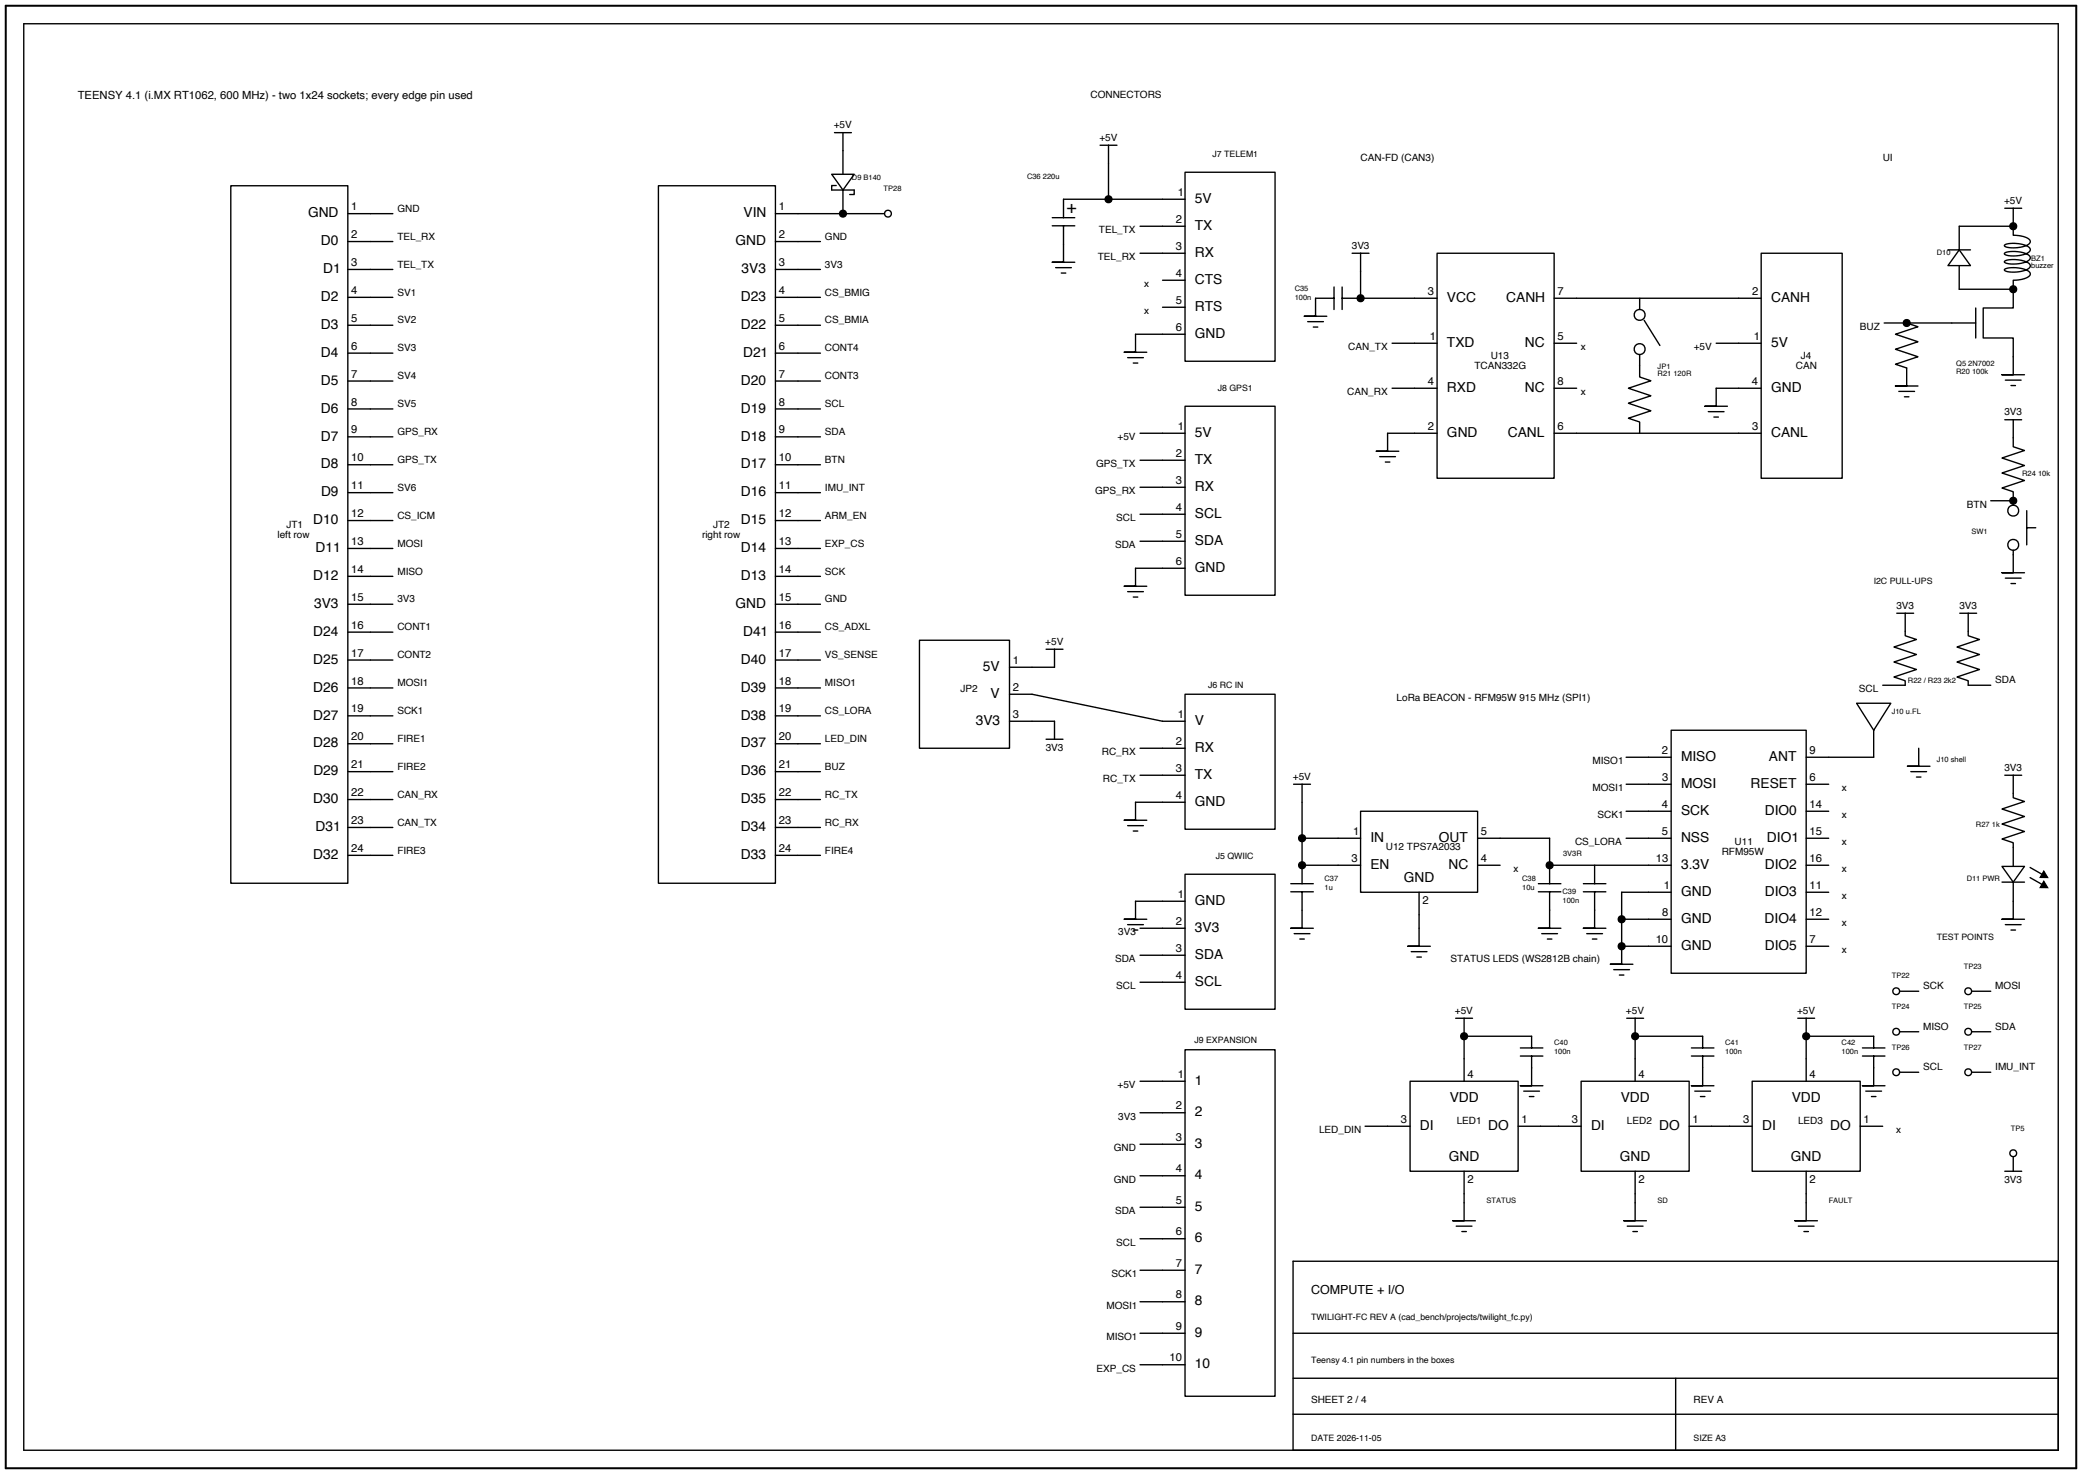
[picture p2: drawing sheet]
<svg xmlns="http://www.w3.org/2000/svg" width="587mm" height="416mm" viewBox="0 0 587 416" stroke-linecap="round" stroke-linejoin="round" font-family="sans-serif">
<g fill="none" stroke="#000" stroke-width=".39">
<path d="M6.7 6.7h574v402.6h-574zM235.5 37.4h4.7M237.8 37.4v11.8M65.1 52.4h33v196.9h-33zM185.8 52.4h33v196.9h-33zM234.7 49.2h6.3l-3.2 4.4zM235.9 52.4h-1.2v1.2h6.3v1.3h-1.3M237.8 53.6v6.7M310.4 41h4.8M312.8 41v15.2M334.4 48.6h25.4v53.4h-25.4zM334.4 56.2h-34.3v5.2"/>
<path d="M565.7 58.8h4.7M568 58.8v5.1M98.1 76h12.7M98.1 68.2h12.7M98.1 60.3h12.7M218.8 76h12.7M218.8 68.2h12.7M218.8 60.3h31.7M296.9 61.4h6.3M296.9 63.7h6.3M297.9 75.5h4.4M299.4 77.1h1.3"/>
<path d="M300.1 63.7v10.3h-3.2h6.3M321.7 71.5h12.7M321.7 63.9h12.7M328 79.1h6.4M381.5 71.5h4.8M383.9 71.5v12.7M405.5 71.5h33v63.5h-33zM496.9 71.5h22.9v63.5h-22.9zM549.6 70.5h6.4M552.8 70.5l3.2 4.5h-6.4zM552.8 75v6.6h15.2M568 63.9v2.5h.6a5.5 5.5 0 0 1 4.2 1.5 1.66 1.66 0 0 1-1.7 1.6l-2.5 .4a3.2 3.2 0 0 1-3.1-.6 7.2 7.2 0 0 1 6-.1 1.3 1.3 0 0 1 1.3 1.6 8 8 0 0 1-7 1.1l-.2-.2a1.44 1.44 0 0 1 1.7-.7h1a5.1 5.1 0 0 1 4.6 1.6 2.02 2.02 0 0 1-2 1.6l-2.6 .3a3.6 3.6 0 0 1-2.8-.6 5 5 0 0 1 4.3-.5 3.1 3.1 0 0 1 3.1 1.7 3.7 3.7 0 0 1-3.4 1.6l-1.1 .1a4 4 0 0 1-2.9-.6 4.6 4.6 0 0 1 4.1-.6 3.4 3.4 0 0 1 3.3 1.7 3.4 3.4 0 0 1-3.3 1.7l-1.6 .1v2.5"/>
<path d="M568 63.9h-15.2v6.6M98.1 99.7h12.7M98.1 91.8h12.7M98.1 83.9h12.7M218.8 99.7h12.7M218.8 91.8h12.7M218.8 83.9h12.7M328 86.7h6.4M334.4 94.3h-14v5.1h-3.2h6.4M369 90.8h4.4M370.6 92.3h1.2M376.4 84.2h-5.2v5.1h-3.2h6.4"/>
<path d="M376.4 81v6.3M378.7 84.2h26.8M378.7 81v6.3M392.8 96.9h12.7M438.5 96.9h6.4M438.5 84.2h58.4M462.6 84.2v3.1M463.9 90.4l4.4 7.1M484.2 96.9h12.7M531.6 91.2h25.9M538 91.2l3.2 1-6.4 2.1 6.4 2.1-6.4 2.2 6.4 2.1-6.4 2.1 3.2 1.1v5h-3.2h6.4M557.5 86.9v8.5"/>
<path d="M568 81.6v5.3h-8.4v8.5h8.4v10.4h-3.1h6.3M98.1 115.4h12.7M98.1 107.5h12.7M218.8 115.4h12.7M218.8 107.5h12.7M318.2 100.9h4.4M319.8 102.5h1.2M334.4 114.7h25.4v53.3h-25.4zM392.8 109.6h12.7M438.5 109.6h6.4M462.6 100v6.4l3.2 1.1-6.3 2.1 6.3 2.1-6.3 2.1 6.3 2.1-6.3 2.1 3.1 1.1v3.2M482 116.2h4.4"/>
<path d="M483.6 117.7h1.3M496.9 109.6h-12.7v5.1h-3.2h6.4M535.8 110.5h4.4M537.3 112h1.3M565.7 118.5h4.7M565.8 107.3h4.5M567.4 108.8h1.3M568 118.5v7.6l3.2 1-6.3 2.2 6.3 2.1-6.3 2.1 6.3 2.1-6.3 2.1 3.1 1.1v2.5M98.1 139h12.7M98.1 131.2h12.7M98.1 123.3h12.7M218.8 139h12.7"/>
<path d="M218.8 131.2h12.7M218.8 123.3h12.7M321.7 137.5h12.7M321.7 129.9h12.7M321.7 122.3h12.7M389.3 128.9h4.4M390.9 130.4h1.2M405.5 122.3h-14v5.1h-3.2h6.4M438.5 122.3h58.4M98.1 154.8h12.7M98.1 146.9h12.7M218.8 154.8h12.7"/>
<path d="M218.8 146.9h12.7M321.7 152.8h12.7M321.7 145.1h12.7M561.7 141.3h6.3M568 155.3v6.3h-3.1h6.3M568 141.3v1.3M571.9 144.1v9.7M571.9 148.9h2.5M98.1 178.4h12.7M98.1 170.5h12.7M98.1 162.7h12.7M218.8 178.4h12.7"/>
<path d="M218.8 170.5h12.7M218.8 162.7h12.7M318.2 167h4.4M319.8 168.5h1.2M334.4 160.4h-14v5.1h-3.2h6.4M535.2 173.1h4.7M537.6 173.1v6.3l3.1 1.1-6.3 2.1 6.3 2.1-6.3 2.1 6.3 2.1-6.3 2.2 3.2 1v1.3h-6.4M553 173.1h4.7M555.3 173.1v6.3l3.2 1.1-6.3 2.1 6.3 2.1-6.3 2.1 6.3 2.1-6.3 2.2 3.1 1v1.3h6.4M565.8 163.2h4.5M567.4 164.7h1.3M98.1 194.2h12.7"/>
<path d="M98.1 186.3h12.7M218.8 194.2h12.7M218.8 186.3h12.7M259.4 180.7h25.4v30.5h-25.4zM284.8 195.9h6.4l36.8 7.7h6.4M295.2 183.2h4.7M297.5 183.2v5.1h-12.7M334.4 195.9h25.4v38.1h-25.4zM98.1 217.8h12.7M98.1 209.9h12.7M98.1 202h12.7M218.8 217.8h12.7"/>
<path d="M218.8 209.9h12.7M218.8 202h12.7M284.8 203.6h12.7v5M295.2 208.6h4.7M321.7 218.8h12.7M321.7 211.2h12.7M458.8 213.7h12.7M471.5 206.1h38.1v68.6h-38.1zM528.7 206.1l4.8-7.6h-9.7l4.9 7.6v7.6h-19.1M539.2 217.8h4.4M540.7 219.3h1.3M541.4 211.2v5.1h-3.2h6.3"/>
<path d="M565.7 218.8h4.7M568 218.8v6.3l3.2 1.1-6.3 2.1 6.3 2.1-6.3 2.2 6.3 2.1-6.3 2.1 3.1 1v6.7M98.1 233.5h12.7M98.1 225.7h12.7M218.8 233.5h12.7M218.8 225.7h12.7M318.2 233h4.4M319.8 234.5h1.2M334.4 226.4h-14v5.1h-3.2h6.4M365 221.3h4.8M367.4 236.6h16.5M367.4 221.3v28.1"/>
<path d="M383.9 229h33v22.8h-33zM416.9 236.6h20.3v12.8M458.8 236.6h12.7M458.8 229h12.7M458.8 221.3h12.7M509.6 236.6h6.4M509.6 229h6.4M509.6 221.3h6.4M98.1 241.4h12.7M218.8 241.4h12.7M334.4 246.7h25.4v38.1h-25.4zM334.4 254.4h-14v5h-3.2h6.4"/>
<path d="M364.2 249.4h6.4M364.2 251.7h6.4M367.4 251.7v10.3h-3.2h6.4M367.4 244.2h16.5M400.4 251.8v15.3h-3.2h6.4M416.9 244.2h6.4M434.1 249.4h6.3M434.1 251.7h6.3M437.2 251.7v10.3h-3.1h6.3M437.2 244.2h34.3M446.8 249.4h6.3M446.8 251.7h6.3"/>
<path d="M449.9 251.7v10.3h-3.1h6.3M449.9 244.2v5.2M457.6 259.4h13.9M471.5 251.8h-13.9v15.3M509.6 259.4h6.4M509.6 251.8h6.4M509.6 244.2h6.4M564.9 244.5h6.3l-3.2 4.5zM564.9 249h6.3M568 249v10.4h-3.1h6.3M572.8 247.7l3.4 1.9M572.8 244.8l3.4 1.9"/>
<path d="M318.2 261h4.4M319.8 262.5h1.2M321.7 277.2h12.7M321.7 269.6h12.7M321.7 262h12.7M365.2 263.5h4.4M366.7 265h1.3M398.2 268.6h4.4M399.8 270.1h1.2M435 263.5h4.5M436.6 265h1.3M447.7 263.5h4.5"/>
<path d="M449.3 265h1.3M455.3 273.7h4.5M456.9 275.2h1.3M457.6 267.1v5h-3.2h6.3M457.6 267.1h13.9M509.6 267.1h6.4M535 279.8h6.4M555.3 279.8h6.4M565.8 261h4.5M567.4 262.5h1.3M334.4 296.3h25.4v97.8h-25.4zM410.7 287.4h4.8"/>
<path d="M413.1 287.4v17.8M413.1 292.5h19.1v3.3M429 295.8h6.3M429 298h6.3M432.2 298v8.4h-3.2h6.3M459 287.4h4.7M461.4 292.5h19v3.3M461.4 287.4v17.8M477.2 295.8h6.4M477.2 298h6.4M480.4 298v8.4h-3.2h6.4M507.2 287.4h4.8"/>
<path d="M509.6 292.5h19.1v3.3M509.6 287.4v17.8M525.5 295.8h6.3M525.5 298h6.3M528.7 298v8.4h-3.2h6.3M535 291.2h6.4M555.3 291.2h6.4M321.7 314h12.7M321.7 305.2h12.7M385.2 317.9h12.7M397.9 305.2h30.4v25.4h-30.4zM428.3 317.9h17.8"/>
<path d="M429.9 307.9h4.5M431.5 309.5h1.3M446.1 305.2h30.5v25.4h-30.5zM476.6 317.9h17.8M478.2 307.9h4.4M479.8 309.5h1.2M494.4 305.2h30.5v25.4h-30.5zM524.9 317.9h6.3M526.5 307.9h4.4M528 309.5h1.3M535 302.6h6.4M555.3 302.6h6.4"/>
<path d="M321.7 331.8h12.7M321.7 322.9h12.7M413.1 330.6v13.9h-3.2h6.4M461.4 330.6v13.9h-3.2h6.3M509.6 330.6v13.9h-3.2h6.4M565.7 330.6h4.7M568 325.5v5.1M321.7 358.5h12.7M321.7 349.6h12.7M321.7 340.7h12.7M410.9 346h4.4M412.5 347.6h1.2"/>
<path d="M459.1 346h4.5M460.7 347.6h1.3M507.4 346h4.4M509 347.6h1.3M580.7 356h-215.9v53.3M321.7 376.3h12.7M321.7 367.4h12.7M364.8 376.3h215.9M321.7 385.2h12.7M364.8 389h215.9M364.8 399.1h215.9M472.8 389v20.3"/>
<circle cx="568" cy="153.8" r="1.54"/>
<circle cx="568" cy="144.1" r="1.54"/>
</g>
<path d="M1.6 1.6h584.2v412.8h-584.2z" fill="none" stroke="#000" stroke-width=".56"/>
<path d="M576.7 248.7l1 1.8h-2zM576.7 245.9l1 1.8-2-.1z" fill="#000" stroke="#000" stroke-width=".35"/>
<g fill="#fff" stroke="#000" stroke-width=".39">
<circle cx="462.6" cy="88.9" r="1.53"/>
<circle cx="462.6" cy="98.5" r="1.53"/>
<circle cx="250.5" cy="60.3" r=".96"/>
<circle cx="535" cy="279.7" r=".96"/>
<circle cx="555.3" cy="279.7" r=".96"/>
<circle cx="535" cy="291.2" r=".96"/>
<circle cx="555.3" cy="291.2" r=".96"/>
<circle cx="535" cy="302.6" r=".96"/>
<circle cx="555.3" cy="302.6" r=".96"/>
<circle cx="568" cy="325.5" r=".96"/>
</g>
<g fill="#000" stroke="#000" stroke-width=".39">
<circle cx="312.8" cy="56.2" r=".96"/>
<circle cx="237.8" cy="60.3" r=".96"/>
<circle cx="568" cy="63.8" r=".96"/>
<circle cx="383.9" cy="84.2" r=".96"/>
<circle cx="538" cy="91.2" r=".96"/>
<circle cx="568" cy="81.6" r=".96"/>
<circle cx="568" cy="141.3" r=".96"/>
<circle cx="367.4" cy="236.6" r=".96"/>
<circle cx="367.4" cy="244.2" r=".96"/>
<circle cx="437.2" cy="244.2" r=".96"/>
<circle cx="457.5" cy="259.4" r=".96"/>
<circle cx="457.5" cy="267" r=".96"/>
<circle cx="413.1" cy="292.4" r=".96"/>
<circle cx="461.4" cy="292.4" r=".96"/>
<circle cx="509.6" cy="292.4" r=".96"/>
</g>
<text font-size="4.9" x="300.9" y="60">+</text>
<g font-size="3.9">
<text x="337.2" y="57.3">5V</text>
<text x="86.9" y="61.3">GND</text>
<text x="209.8" y="61.3">VIN</text>
<text x="337.2" y="64.9">TX</text>
<text x="90.6" y="69.2">D0</text>
<text x="207.6" y="69.2">GND</text>
<text x="91.2" y="77.1">D1</text>
<text x="209.3" y="77.1">3V3</text>
<text x="337.2" y="72.5">RX</text>
<text x="337.2" y="80.1">CTS</text>
<text x="90.5" y="85">D2</text>
<text x="209" y="85">D23</text>
<text x="337.2" y="87.8">RTS</text>
<text x="408.3" y="85.2">VCC</text>
<text x="425" y="85.2">CANH</text>
<text x="499.7" y="85.2">CANH</text>
<text x="90.6" y="92.8">D3</text>
<text x="209" y="92.8">D22</text>
<text x="337.2" y="95.4">GND</text>
<text x="90.5" y="100.7">D4</text>
<text x="209.7" y="100.7">D21</text>
<text x="408.3" y="97.9">TXD</text>
<text x="430.3" y="97.9">NC</text>
<text x="499.7" y="97.9">5V</text>
<text x="90.6" y="108.6">D5</text>
<text x="209" y="108.6">D20</text>
<text x="408.3" y="110.6">RXD</text>
<text x="430.3" y="110.6">NC</text>
<text x="499.7" y="110.6">GND</text>
<text x="90.5" y="116.5">D6</text>
<text x="209.1" y="116.5">D19</text>
<text x="90.5" y="124.3">D7</text>
<text x="209" y="124.3">D18</text>
<text x="337.2" y="123.3">5V</text>
<text x="408.3" y="123.3">GND</text>
<text x="425.4" y="123.3">CANL</text>
<text x="499.7" y="123.3">CANL</text>
<text x="337.2" y="130.9">TX</text>
<text x="90.6" y="132.2">D8</text>
<text x="209" y="132.2">D17</text>
<text x="90.6" y="140.1">D9</text>
<text x="209" y="140.1">D16</text>
<text x="337.2" y="138.6">RX</text>
<text x="88.4" y="148">D10</text>
<text x="209" y="148">D15</text>
<text x="337.2" y="146.2">SCL</text>
<text x="89" y="155.8">D11</text>
<text x="209" y="155.8">D14</text>
<text x="337.2" y="153.8">SDA</text>
<text x="337.2" y="161.4">GND</text>
<text x="88.4" y="163.7">D12</text>
<text x="209" y="163.7">D13</text>
<text x="88.6" y="171.6">3V3</text>
<text x="207.6" y="171.6">GND</text>
<text x="88.4" y="179.5">D24</text>
<text x="209.7" y="179.5">D41</text>
<text x="88.4" y="187.3">D25</text>
<text x="209" y="187.3">D40</text>
<text x="277.4" y="189.4">5V</text>
<text x="88.4" y="195.2">D26</text>
<text x="209.1" y="195.2">D39</text>
<text x="279.5" y="197">V</text>
<text x="88.4" y="203.1">D27</text>
<text x="209" y="203.1">D38</text>
<text x="275.3" y="204.6">3V3</text>
<text x="337.2" y="204.6">V</text>
<text x="88.4" y="211">D28</text>
<text x="209" y="211">D37</text>
<text x="337.2" y="212.2">RX</text>
<text x="474.3" y="214.8">MISO</text>
<text x="499.1" y="214.8">ANT</text>
<text x="88.4" y="218.8">D29</text>
<text x="209" y="218.8">D36</text>
<text x="337.2" y="219.8">TX</text>
<text x="88.4" y="226.7">D30</text>
<text x="209" y="226.7">D35</text>
<text x="337.2" y="227.5">GND</text>
<text x="474.3" y="222.4">MOSI</text>
<text x="493.9" y="222.4">RESET</text>
<text x="474.3" y="230">SCK</text>
<text x="497.9" y="230">DIO0</text>
<text x="89" y="234.6">D31</text>
<text x="209" y="234.6">D34</text>
<text x="386.7" y="237.6">IN</text>
<text x="406" y="237.6">OUT</text>
<text x="474.3" y="237.6">NSS</text>
<text x="498.6" y="237.6">DIO1</text>
<text x="88.4" y="242.4">D32</text>
<text x="209" y="242.4">D33</text>
<text x="386.7" y="245.2">EN</text>
<text x="408.7" y="245.2">NC</text>
<text x="474.3" y="245.2">3.3V</text>
<text x="497.9" y="245.2">DIO2</text>
<text x="396.1" y="249">GND</text>
<text x="337.2" y="255.4">GND</text>
<text x="474.3" y="252.9">GND</text>
<text x="497.9" y="252.9">DIO3</text>
<text x="337.2" y="263">3V3</text>
<text x="474.3" y="260.5">GND</text>
<text x="497.9" y="260.5">DIO4</text>
<text x="474.3" y="268.1">GND</text>
<text x="497.9" y="268.1">DIO5</text>
<text x="337.2" y="270.6">SDA</text>
<text x="337.2" y="278.3">SCL</text>
<text x="337.2" y="306.2">1</text>
<text x="409.1" y="310.9">VDD</text>
<text x="457.3" y="310.9">VDD</text>
<text x="505.6" y="310.9">VDD</text>
<text x="337.2" y="315.1">2</text>
<text x="337.2" y="324">3</text>
<text x="400.7" y="318.9">DI</text>
<text x="419.9" y="318.9">DO</text>
<text x="448.9" y="318.9">DI</text>
<text x="468.1" y="318.9">DO</text>
<text x="497.2" y="318.9">DI</text>
<text x="516.4" y="318.9">DO</text>
<text x="408.8" y="327.8">GND</text>
<text x="457.1" y="327.8">GND</text>
<text x="505.3" y="327.8">GND</text>
<text x="337.2" y="332.9">4</text>
<text x="337.2" y="341.8">5</text>
<text x="337.2" y="350.7">6</text>
<text x="337.2" y="359.5">7</text>
<text x="337.2" y="368.4">8</text>
<text x="337.2" y="377.3">9</text>
<text x="337.2" y="386.2">10</text>
</g>
<text font-size="3.5" x="369.9" y="365.2">COMPUTE + I/O</text>
<g font-size="3.2">
<text x="21.9" y="27.9">TEENSY 4.1 (i.MX RT1062, 600 MHz) - two 1x24 sockets; every edge pin used</text>
<text x="99.1" y="59.3">1</text>
<text x="219.7" y="59.3">1</text>
<text x="332.3" y="55.3">1</text>
<text x="331.8" y="62.9">2</text>
<text x="99.1" y="67.2">2</text>
<text x="219.7" y="67.2">2</text>
<text x="331.8" y="70.5">3</text>
<text x="99.1" y="75.1">3</text>
<text x="219.7" y="75.1">3</text>
<text x="99.1" y="83">4</text>
<text x="219.7" y="83">4</text>
<text x="331.8" y="78.1">4</text>
<text x="402.9" y="83.2">3</text>
<text x="439.5" y="83.2">7</text>
<text x="494.3" y="83.2">2</text>
<text x="331.8" y="85.8">5</text>
<text x="99.1" y="90.8">5</text>
<text x="219.7" y="90.8">5</text>
<text x="331.8" y="93.4">6</text>
<text x="403.4" y="95.9">1</text>
<text x="439.5" y="95.9">5</text>
<text x="494.8" y="95.9">1</text>
<text x="99.1" y="98.7">6</text>
<text x="219.7" y="98.7">6</text>
<text x="99.1" y="106.6">7</text>
<text x="219.7" y="106.6">7</text>
<text x="402.9" y="108.6">4</text>
<text x="439.5" y="108.6">8</text>
<text x="494.3" y="108.6">4</text>
<text x="99.1" y="114.5">8</text>
<text x="219.7" y="114.5">8</text>
<text x="99.1" y="122.3">9</text>
<text x="219.7" y="122.3">9</text>
<text x="332.3" y="121.3">1</text>
<text x="402.9" y="121.3">2</text>
<text x="439.5" y="121.3">6</text>
<text x="494.3" y="121.3">3</text>
<text x="99.1" y="130.2">10</text>
<text x="219.7" y="130.2">10</text>
<text x="331.8" y="128.9">2</text>
<text x="331.8" y="136.6">3</text>
<text x="99.1" y="138.1">11</text>
<text x="219.7" y="138.1">11</text>
<text x="99.1" y="146">12</text>
<text x="219.7" y="146">12</text>
<text x="331.8" y="144.2">4</text>
<text x="99.1" y="153.8">13</text>
<text x="219.7" y="153.8">13</text>
<text x="331.8" y="151.8">5</text>
<text x="99.1" y="161.7">14</text>
<text x="219.7" y="161.7">14</text>
<text x="331.8" y="159.4">6</text>
<text x="99.1" y="169.6">15</text>
<text x="219.7" y="169.6">15</text>
<text x="99.1" y="177.5">16</text>
<text x="219.7" y="177.5">16</text>
<text x="99.1" y="185.3">17</text>
<text x="219.7" y="185.3">17</text>
<text x="285.8" y="187.4">1</text>
<text x="99.1" y="193.2">18</text>
<text x="219.7" y="193.2">18</text>
<text x="285.8" y="195">2</text>
<text x="99.1" y="201.1">19</text>
<text x="219.7" y="201.1">19</text>
<text x="285.8" y="202.6">3</text>
<text x="332.3" y="202.6">1</text>
<text x="99.1" y="209">20</text>
<text x="219.7" y="209">20</text>
<text x="331.8" y="210.2">2</text>
<text x="468.9" y="212.8">2</text>
<text x="510.6" y="212.8">9</text>
<text x="99.1" y="216.8">21</text>
<text x="219.7" y="216.8">21</text>
<text x="331.8" y="217.8">3</text>
<text x="468.9" y="220.4">3</text>
<text x="510.6" y="220.4">6</text>
<text x="99.1" y="224.7">22</text>
<text x="219.7" y="224.7">22</text>
<text x="331.8" y="225.5">4</text>
<text x="99.1" y="232.6">23</text>
<text x="219.7" y="232.6">23</text>
<text x="468.9" y="228">4</text>
<text x="510.6" y="228">14</text>
<text x="381.8" y="235.6">1</text>
<text x="417.9" y="235.6">5</text>
<text x="468.9" y="235.6">5</text>
<text x="510.6" y="235.6">15</text>
<text x="99.1" y="240.4">24</text>
<text x="219.7" y="240.4">24</text>
<text x="381.3" y="243.2">3</text>
<text x="417.9" y="243.2">4</text>
<text x="467.2" y="243.2">13</text>
<text x="510.6" y="243.2">16</text>
<text x="469.4" y="250.9">1</text>
<text x="510.6" y="250.9">11</text>
<text x="332.3" y="253.4">1</text>
<text x="401.4" y="255.2">2</text>
<text x="331.8" y="261">2</text>
<text x="468.9" y="258.5">8</text>
<text x="510.6" y="258.5">12</text>
<text x="331.8" y="268.6">3</text>
<text x="467.2" y="266.1">10</text>
<text x="510.6" y="266.1">7</text>
<text x="331.8" y="276.3">4</text>
<text x="332.3" y="304.2">1</text>
<text x="414.1" y="304.2">4</text>
<text x="462.3" y="304.2">4</text>
<text x="510.6" y="304.2">4</text>
<text x="331.8" y="313.1">2</text>
<text x="395.3" y="316.9">3</text>
<text x="429.3" y="316.9">1</text>
<text x="443.5" y="316.9">3</text>
<text x="477.6" y="316.9">1</text>
<text x="491.8" y="316.9">3</text>
<text x="525.8" y="316.9">1</text>
<text x="331.8" y="322">3</text>
<text x="331.8" y="330.9">4</text>
<text x="414.1" y="333.9">2</text>
<text x="462.3" y="333.9">2</text>
<text x="510.6" y="333.9">2</text>
<text x="331.8" y="339.8">5</text>
<text x="331.8" y="348.7">6</text>
<text x="331.8" y="357.5">7</text>
<text x="331.8" y="366.4">8</text>
<text x="331.8" y="375.3">9</text>
<text x="330" y="384.2">10</text>
</g>
<g font-size="2.8">
<text x="307.7" y="27.8">CONNECTORS</text>
<text x="235.3" y="36.2">+5V</text>
<text x="310.2" y="39.7">+5V</text>
<text x="383.9" y="45.6">CAN-FD (CAN3)</text>
<text x="531.2" y="45.6">UI</text>
<text x="112.1" y="59.8">GND</text>
<text x="565.5" y="57.5">+5V</text>
<text x="310.1" y="65.9">TEL_TX</text>
<text x="112.1" y="67.7">TEL_RX</text>
<text x="232.8" y="67.7">GND</text>
<text x="381.4" y="70.2">3V3</text>
<text x="112.1" y="75.5">TEL_TX</text>
<text x="232.8" y="75.5">3V3</text>
<text x="309.8" y="73.5">TEL_RX</text>
<text x="112.1" y="83.4">SV1</text>
<text x="232.8" y="83.4">CS_BMIG</text>
<text x="322.9" y="81.1">x</text>
<text x="322.9" y="88.7">x</text>
<text x="112.1" y="91.3">SV2</text>
<text x="232.8" y="91.3">CS_BMIA</text>
<text x="524.8" y="93.2">BUZ</text>
<text x="112.1" y="99.2">SV3</text>
<text x="232.8" y="99.2">CONT4</text>
<text x="380.4" y="98.9">CAN_TX</text>
<text x="420.6" y="101.3">U13</text>
<text x="446.1" y="98.9">x</text>
<text x="477.9" y="98.9">+5V</text>
<text x="508.2" y="101.3">J4</text>
<text x="112.1" y="107">SV4</text>
<text x="232.8" y="107">CONT3</text>
<text x="416.1" y="104.1">TCAN332G</text>
<text x="506.7" y="104.1">CAN</text>
<text x="380.1" y="111.6">CAN_RX</text>
<text x="446.1" y="111.6">x</text>
<text x="112.1" y="114.9">SV5</text>
<text x="232.8" y="114.9">SCL</text>
<text x="565.6" y="117.2">3V3</text>
<text x="112.1" y="122.8">GPS_RX</text>
<text x="232.8" y="122.8">SDA</text>
<text x="315.3" y="124.3">+5V</text>
<text x="112.1" y="130.7">GPS_TX</text>
<text x="232.8" y="130.7">BTN</text>
<text x="309.3" y="131.9">GPS_TX</text>
<text x="112.1" y="138.5">SV6</text>
<text x="232.8" y="138.5">IMU_INT</text>
<text x="309" y="139.5">GPS_RX</text>
<text x="555" y="143.4">BTN</text>
<text x="80.8" y="148.9">JT1</text>
<text x="112.1" y="146.4">CS_ICM</text>
<text x="201.2" y="148.9">JT2</text>
<text x="232.8" y="146.4">ARM_EN</text>
<text x="315" y="147.2">SCL</text>
<text x="78.3" y="151.8">left row</text>
<text x="112.1" y="154.3">MOSI</text>
<text x="198.1" y="151.8">right row</text>
<text x="232.8" y="154.3">EXP_CS</text>
<text x="314.6" y="154.8">SDA</text>
<text x="112.1" y="162.2">MISO</text>
<text x="232.8" y="162.2">SCK</text>
<text x="112.1" y="170">3V3</text>
<text x="232.8" y="170">GND</text>
<text x="535.1" y="171.8">3V3</text>
<text x="552.9" y="171.8">3V3</text>
<text x="112.1" y="177.9">CONT1</text>
<text x="232.8" y="177.9">CS_ADXL</text>
<text x="112.1" y="185.8">CONT2</text>
<text x="232.8" y="185.8">VS_SENSE</text>
<text x="294.9" y="182">+5V</text>
<text x="112.1" y="193.6">MOSI1</text>
<text x="232.8" y="193.6">MISO1</text>
<text x="271" y="195.4">JP2</text>
<text x="394.1" y="198">LoRa BEACON - RFM95W 915 MHz (SPI1)</text>
<text x="524.5" y="195.4">SCL</text>
<text x="563" y="192.9">SDA</text>
<text x="112.1" y="201.5">SCK1</text>
<text x="232.8" y="201.5">CS_LORA</text>
<text x="112.1" y="209.4">FIRE1</text>
<text x="232.8" y="209.4">LED_DIN</text>
<text x="295" y="212.1">3V3</text>
<text x="310.9" y="213.2">RC_RX</text>
<text x="449.3" y="215.7">MISO1</text>
<text x="112.1" y="217.3">FIRE2</text>
<text x="232.8" y="217.3">BUZ</text>
<text x="311.2" y="220.8">RC_TX</text>
<text x="364.8" y="220.1">+5V</text>
<text x="565.6" y="217.5">3V3</text>
<text x="112.1" y="225.1">CAN_RX</text>
<text x="232.8" y="225.1">RC_TX</text>
<text x="449.3" y="223.4">MOSI1</text>
<text x="519.7" y="223.4">x</text>
<text x="112.1" y="233">CAN_TX</text>
<text x="232.8" y="233">RC_RX</text>
<text x="450.8" y="231">SCK1</text>
<text x="519.7" y="231">x</text>
<text x="391" y="239.9">U12 TPS7A2033</text>
<text x="444.4" y="238.6">CS_LORA</text>
<text x="489.4" y="238.5">U11</text>
<text x="519.7" y="238.6">x</text>
<text x="112.1" y="240.9">FIRE3</text>
<text x="232.8" y="240.9">FIRE4</text>
<text x="485.8" y="241.3">RFM95W</text>
<text x="427" y="246.2">x</text>
<text x="519.7" y="246.2">x</text>
<text x="519.7" y="253.8">x</text>
<text x="519.7" y="261.5">x</text>
<text x="315.5" y="264">3V3</text>
<text x="519.7" y="269.1">x</text>
<text x="314.6" y="271.6">SDA</text>
<text x="409.3" y="271.6">STATUS LEDS (WS2812B chain)</text>
<text x="315" y="279.2">SCL</text>
<text x="542.6" y="279.2">SCK</text>
<text x="563" y="279.2">MOSI</text>
<text x="410.5" y="286.1">+5V</text>
<text x="458.8" y="286.1">+5V</text>
<text x="507" y="286.1">+5V</text>
<text x="542.6" y="290.7">MISO</text>
<text x="563" y="290.7">SDA</text>
<text x="542.6" y="302.1">SCL</text>
<text x="563" y="302.1">IMU_INT</text>
<text x="315.3" y="307.2">+5V</text>
<text x="315.5" y="316.1">3V3</text>
<text x="411" y="317.3">LED1</text>
<text x="459.1" y="317.3">LED2</text>
<text x="507.3" y="317.3">LED3</text>
<text x="372.2" y="319.9">LED_DIN</text>
<text x="535" y="319.9">x</text>
<text x="314.3" y="325">GND</text>
<text x="314.3" y="333.9">GND</text>
<text x="565.6" y="334">3V3</text>
<text x="314.6" y="342.7">SDA</text>
<text x="315" y="351.6">SCL</text>
<text x="313.6" y="360.5">SCK1</text>
<text x="312.2" y="369.4">MOSI1</text>
<text x="312.2" y="378.3">MISO1</text>
<text x="309.4" y="387.2">EXP_CS</text>
<text x="369.9" y="396.1">SHEET 2 / 4</text>
<text x="477.9" y="396.1">REV A</text>
</g>
<g font-size="2.5">
<text x="342.1" y="44.2">J7 TELEM1</text>
<text x="343.6" y="110.2">J8 GPS1</text>
<text x="528.7" y="164.8">I2C PULL-UPS</text>
<text x="340.9" y="194.1">J6 RC IN</text>
<text x="343" y="242.3">J5 QWIIC</text>
<text x="546.5" y="265.2">TEST POINTS</text>
<text x="337" y="294.4">J9 EXPANSION</text>
<text x="369.9" y="372.5">TWILIGHT-FC REV A (cad_bench/projects/twilight_fc.py)</text>
<text x="369.9" y="384.6">Teensy 4.1 pin numbers in the boxes</text>
<text x="369.9" y="406.8">DATE 2026-11-05</text>
<text x="477.9" y="406.8">SIZE A3</text>
</g>
<g font-size="2.1">
<text x="240.4" y="50.7">D9 B140</text>
<text x="249.3" y="53.9">TP28</text>
<text x="289.8" y="50.5">C36 220u</text>
<text x="546.5" y="72">D10</text>
<text x="573.1" y="73.5">BZ1</text>
<text x="573.1" y="75.6">buzzer</text>
<text x="365.3" y="82.2">C35</text>
<text x="365.3" y="84.8">100n</text>
<text x="467.7" y="104">JP1</text>
<text x="467.7" y="106.1">R21 120R</text>
<text x="552" y="103.4">Q5 2N7002</text>
<text x="552" y="105.5">R20 100k</text>
<text x="570.6" y="134.3">R24 10k</text>
<text x="556.3" y="150.8">SW1</text>
<text x="538.3" y="192.7">R22 / R23 2k2</text>
<text x="533.8" y="201.6">J10 u.FL</text>
<text x="546.5" y="214.9">J10 shell</text>
<text x="557.5" y="233.3">R27 1k</text>
<text x="441" y="241.6">3V3R</text>
<text x="373.7" y="248.5">C37</text>
<text x="373.7" y="251.2">1u</text>
<text x="429.5" y="248.5">C38</text>
<text x="429.5" y="251.2">10u</text>
<text x="554.9" y="248.6">D11 PWR</text>
<text x="440.9" y="252.2">C39</text>
<text x="440.9" y="254.9">100n</text>
<text x="533.8" y="275.9">TP22</text>
<text x="554.1" y="273.3">TP23</text>
<text x="533.8" y="284.8">TP24</text>
<text x="554.1" y="284.8">TP25</text>
<text x="438.5" y="294.9">C40</text>
<text x="438.5" y="297.5">100n</text>
<text x="486.8" y="294.9">C41</text>
<text x="486.8" y="297.5">100n</text>
<text x="519.6" y="294.9">C42</text>
<text x="519.6" y="297.5">100n</text>
<text x="533.8" y="296.2">TP26</text>
<text x="554.1" y="296.2">TP27</text>
<text x="567.4" y="319.1">TP5</text>
<text x="419.5" y="339.4">STATUS</text>
<text x="467.7" y="339.4">SD</text>
<text x="516" y="339.4">FAULT</text>
</g>
</svg>
